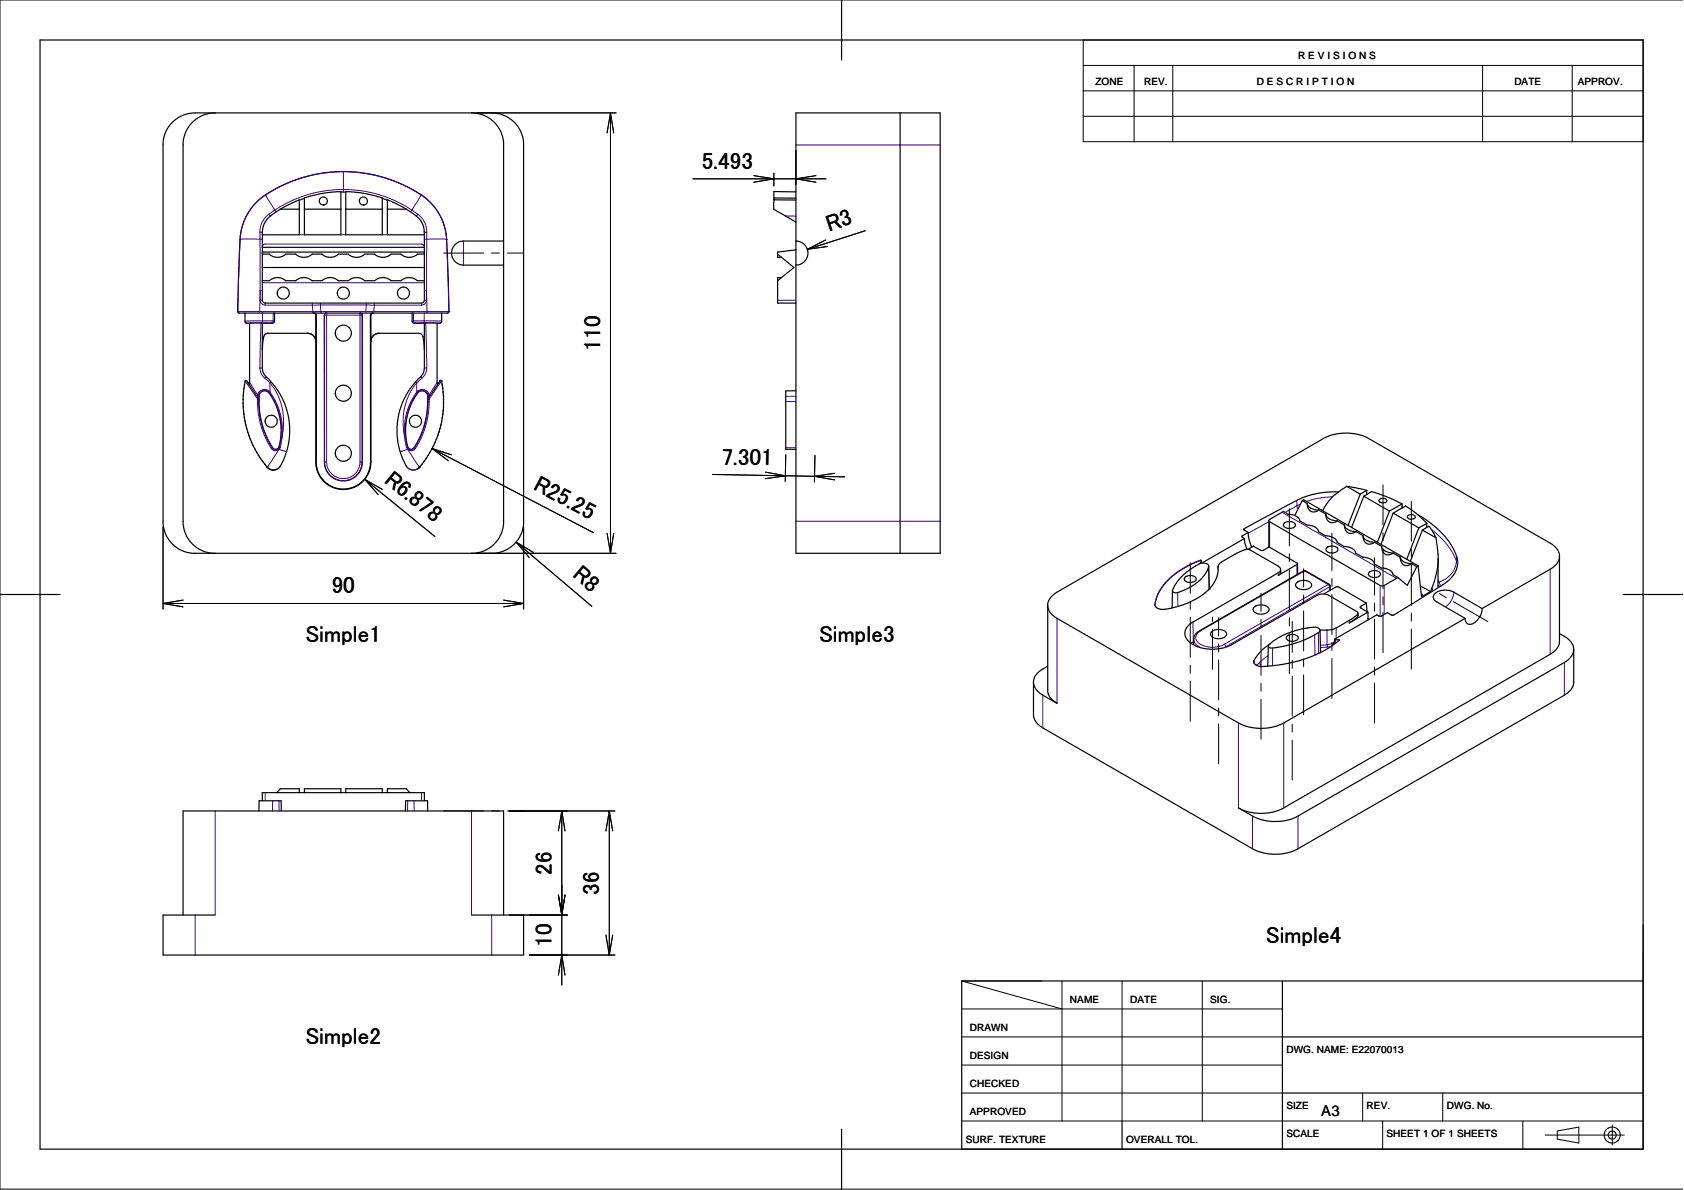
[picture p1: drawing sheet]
<svg xmlns="http://www.w3.org/2000/svg" width="420mm" height="297mm" viewBox="0 0 420 297" stroke-linecap="round" stroke-linejoin="round" font-family="sans-serif">
<g fill="none" stroke="#000" stroke-width=".25">
<path d="M270 16.3h139.6M270 10h139.6v25.3h-139.6zM282.7 16.3v19M292.4 16.3v19M369.6 16.3v19M391.9 16.3v19M419.5 0h-419.5v296.5h419.5M118.9 28.1h34.7M151.3 33.1l.9-5 .8 5M152.2 28.1v109.8M198.4 37.5v8.5M270 22.7h139.6"/>
<path d="M270 29h139.6M172.7 44.6h33.2M187.9 43.8l5 .8-5 .8M192.9 43.2v3.2M203.4 43.8l-5 .8 5 .8M205.8 59.8l-4.5 2.4 5-.7M215.7 57.5l-14.4 4.7M90.9 119.5l17.5 14.3M107.7 111.8l40.3 21M112.5 113.4l-4.8-1.6 4.1 3.1M177.6 118.3l33 .6M190.8 117.7l5 .9-5 .8"/>
<path d="M195.9 113.4l-.1 6.6M203.2 113.6l-.2 6.6M208.1 118l-5 .8 5 .8M40.6 131.4v20.5M95.3 122l-4.4-2.5 3.4 3.8M118.9 137.9h34.7M128.7 135.2l18.8 16M130.5 131.4v20.5M133 137.7l-4.3-2.5 3.2 3.8M151.3 133l.9 4.9 .8-4.9M40.6 150.5h89.9M45.6 149.6l-5 .9 5 .8"/>
<path d="M125.5 149.6l5 .9-5 .8M126.9 202.2h26.4M139.2 207.2l.8-5 .9 5M140 202.2v43.4M151 207.2l.9-5 .8 5M151.9 202.2v35.9M126.9 228.1h14.5M132 238.1h21.3M139.2 223.1l.8 5 .9-5M151 233.1l.9 5 .8-5M409.6 230.6v7M139.2 243.1l.8-5 .9 5"/>
<path d="M239.7 251.5h80M239.7 258.5h80M259.8 244.6h-20.1l25 6.9M264.7 244.6v34.9M279.7 244.6v34.9M299.7 244.6v34.9M239.7 279.5h169.9M239.7 265.5h80M239.7 272.5h80M339.7 272.5v7M344.7 279.5v7M359.7 272.5v7"/>
<path d="M379.6 279.5v7M385.2 283h19.7M388.2 282l5.4-1v4l-5.4-1zM401.9 280.5v5"/>
<circle cx="401.9" cy="283" r="2"/>
<circle cx="401.9" cy="283" r=".98"/>
</g>
<g fill="none" stroke="#000" stroke-width=".3">
<path d="M10 10h399.6v276.5h-399.6zM209.8 0v15M43 30.5l1.3-1.1 1.2-.6 1.4-.5 1.4-.2h74.7l1.6 .3 1.7 .6 1.1 .8 1.3 1.2 1.2 1.8 .6 2.6v95.4l-.3 1.6-.6 1.4-.8 1.1-1 1.1-2 1.3-2.5 .6h-75.5l-1.7-.3-1.3-.6-1.1-.7-1.3-1.3-1.1-1.7-.7-2.6v-95.2l.3-1.6 .5-1.1 .7-1.4zM53.6 28.1l-1.7 .2-1.4 .5-2.4 1.5-.8 .9-.9 1.6-.8 2.7v95l.3 1.6 .6 1.6 .9 1.3 .9 1 1.5 1 1.3 .6 2.5 .3M117.5 28.1l2.6 .5 2.4 1.2 1.7 1.9 .7 1.1 .5 1.7 .1 25.6M224.4 28.1v109.8M65.4 57.9v17a.72 .72 0 0 0 .7 .7l39.3-.1 .4-.6v-17M65.4 57.6v.3M69.9 52.2l-2.1 1.3-1.3 1.2-.8 1.5-.3 1.7M69.9 52.2l4.7-2.4v8.7h-9.2M69.9 52.2h4.7M75.9 49.4l4.2-1.1 4.9-.5v10.7h-9.1z"/>
<path d="M75.9 52.2h9.1M75.9 49.4l-1.3 .5M85 47.9h1.2M86.2 47.8l5 .5 4.1 1.1v9.1h-9.1zM86.2 52.2h9.1M95.3 49.4l1.3 .5M96.6 52.2h4.7M101.3 52.2l2 1.3 1.3 1.2 .9 1.5 .3 1.7M101.3 52.2l-4.7-2.4v8.7h9.2M105.7 57.6l.1 .3M192.9 49.8v1.4a1.14 1.14 0 0 0 .9 1.5l4.6 2.7M192.9 49.8l5.5 .1"/>
<path d="M192.9 49.4h5.5M192.9 49.4v.4M198.4 47.8h-5.5v1.6M61.1 78.1h49M61.1 78.1v2.2l.4 .3h.7M61.1 78.1h-1.6l-.2-.3 .4-15.1 .2-3.9 .4-2 .8-2.3 1.2-2.1 1.6-2 1.5-1.2 3-2 2.3-1.1 3.2-1.3 4-1.2 3.4-.6 3.4-.2 3.5 .1 3.4 .4 3.4 .7 3.1 1.1 4 1.7 2.6 1.5 1.8 1.4 2.1 2.3 1.8 3.3 .6 1.8 .3 2.1 .6 18.6-.2 .3h-1.6M65.4 70h1.8l.3-.3a3.1 3.1 0 0 1 3.7 .3h2.5l.4-.3a3.1 3.1 0 0 1 3.7 .3h2.5l.4-.3a3.1 3.1 0 0 1 3.6 .3h2.5l.5-.3a3.1 3.1 0 0 1 3.6 .3h2.5l.4-.3a3.1 3.1 0 0 1 3.7 .3h2.5l.4-.3a3.1 3.1 0 0 1 3.7 .3h1.7M65.4 63.4h1.7l1.4 .7a3.1 3.1 0 0 0 2.7-.7l2.7 .1a2.99 2.99 0 0 0 3.9-.1l2.6 .1a2.99 2.99 0 0 0 3.9-.1h2.5l.8 .5a3.1 3.1 0 0 0 3.3-.5h2.5l.8 .5a3.1 3.1 0 0 0 3.3-.5h2.5l.7 .5a3.1 3.1 0 0 0 3.4-.5h1.7M65.4 61.7h40.4M65.4 62.8h40.4M65.4 66.7h40.4M68.4 78.1v2.1l-.2 .3-2.8 .1"/>
<path d="M78.2 78.1l.5 .3 .1 37.9 .4 1.4 .6 1.2 1.8 1.8 2 1.1 1.9 .3 2.3-.4 2.2-1.2 1.3-1.5 .6-1 .4-1.4 .2-38.2 .5-.3M78.3 78.1h.3l.2 .5v37.3l.3 1.3 .6 1.3 1.4 1.8 1.8 1.1 2.2 .5 2.1-.1 1.2-.5 1.4-.9 .9-.8 .8-1.2 .8-2.2v-37.6l.2-.4 .3-.1M81.3 78.1l-.3 .1-.2 .4 .1 37.1 .6 1.8 1 1.3 1.1 .7 1.6 .4 1.4-.1 1.8-.8 1.5-1.8 .4-1.4v-37.2l-.1-.4-.4-.1M102.7 78.1v2.1l.3 .3 2.8 .1M110.1 78.1v2.2l-.4 .3h-.7M125.5 66.1v64.6l-.3 1.7-.6 1.4-.8 1.1-1 1.1-1.4 1-1.2 .5-1.3 .4h-1.4M125.5 60.1h-9.9a3 3 0 0 0-3 3 3 3 0 0 0 3 3h9.9M125.5 60.1v6M193.9 70v5.6h4.5M193.9 63.4v.8h.9M193.9 63.4l4 3.3-4 3.3M194.8 69.2h-.9v.8"/>
<path d="M198.4 60.1v-32h36v109.8h-36v-71.8M198.4 60.1v6M198.4 60.1h.2a3 3 0 0 1 2.8 3.1 3 3 0 0 1-3 2.9M198.4 62.3l-4.5 .5v.6M60.6 99.4v.3M60.7 98.5v.3M60.7 97.6v.2M60.8 96.7v.2M61 95.8v.2M61.1 95l.4-.1 .4 .6M61.1 95l-.4 3.3-.1 3.1 .8 5 1.7 4.7 1.6 2.8 1.9 2.6M61.1 95h.1"/>
<path d="M61.1 95v.1M61.3 94.8l-.1 .1M61.9 95.5l2.5 3.9M61.9 95.5h.1M62.2 80.6l3.2-.1v11.3a4.2 4.2 0 0 0 1.9 3.1l2.1 2.7 1.7 3.4 1 3.9 .1 3.5-.2 1.9-.6 2.6-1.6 3.5-.6 .5-.8 .3-1.1-.2-.7-.5M62.2 80.6v14.9h-.3M64.9 98a1.56 1.56 0 0 1 2.6 .7l1.4 2.6 .9 3.2 .3 3-.3 2.8a1.6 1.6 0 0 1-1.1 1.7 2.17 2.17 0 0 1-1.4-1.5l-1.5-3.3-.9-3.2-.3-2.9v-2.4zM76.7 83.1a2.02 2.02 0 0 1 2 2 2.02 2.02 0 0 0-2-2h-10a1.74 1.74 0 0 0-1.1 2l-.2 2M93 83.8l.5-.5 1-.2a2.02 2.02 0 0 0-2 2v-.6zM94.5 83.1h10l.5 .2 .3 .3 .2 .6 .3 2.9M104.2 97.9a1.4 1.4 0 0 1 1.5-.4 1.4 1.4 0 0 1 .9 1.3l-.1 3-.5 3.2-.8 2.6-1.4 3a1.7 1.7 0 0 1-1.5 1.4 2.68 2.68 0 0 1-1-2.5l-.2-3.2 .5-2.8 .7-2.2zM106.7 99.5h.1"/>
<path d="M106.8 99.4l-.1 .1M109 80.6l-3.2-.1-.1 11.5a4.5 4.5 0 0 1-1.9 3l-2.5 3.3-1.4 3.3-.8 3-.1 3.8 .7 4.1 1.6 3.8 .7 .6 .8 .3 1.2-.2 .6-.5M109 80.6v14.9h.3M109.3 95.5l-2.5 3.9M109.3 95.5h.1M109.8 94.8h.1M110.1 95l.4 3.1 .1 3.4-.8 4.9-.9 2.8-1.4 3.1-1.6 2.5-1.3 1.7M110.1 95l-.4-.1-.4 .6M110.1 95h.1M110.1 95v.1M110.2 95.8v.2M110.4 96.7v.2"/>
<path d="M110.4 97.6l.1 .2M110.5 98.5l.1 .3M110.6 99.4v.3M198.4 97.4l-2.5 .1v14.5h2.5M60.6 101.3l.1 .2M60.6 100.4v.2M60.7 102.2v.2M60.8 103.1v.2M60.9 104l.1 .3M61.1 104.9v.2M61.2 105.8l.1 .2M61.5 106.7v.2"/>
<path d="M61.7 107.6l.1 .2M62 108.4l.1 .3M62.3 109.3l.1 .2M62.7 110.2l.1 .2M63.1 111l.1 .2M63.5 111.8l.1 .2M63.9 112.6l.1 .2M64.4 113.4l.1 .2M64.9 114.2l.1 .2M65.4 115l.2 .1M66 115.7l.1 .1M66.6 116.4v.1"/>
<path d="M66.6 116.5h.1M67.1 116.9l.2 .1M67.3 117l.2 .1M67.8 117.2h.2M68.1 117.2h.2M68.8 117.1l-.2 .1M69 117l-.1 .1M69.5 116.7l-.2 .1M104.2 116.8l-.1 .1M104.4 116.7l-.1 .1M104.5 116.5l-.1 .1M104.6 116.5h.1"/>
<path d="M104.6 116.4v.1M105.2 115.7l-.1 .1M105.8 115l-.2 .1M106.3 114.2l-.1 .2M106.8 113.4l-.1 .2M107.3 112.6l-.2 .2M107.7 111.8l-.1 .2M108.1 111l-.1 .2M108.5 110.2l-.1 .2M108.8 109.3l-.1 .2M109.2 108.4l-.1 .3M109.5 107.6l-.1 .2"/>
<path d="M109.7 106.7l-.1 .2M109.9 105.8v.2M110.1 104.9v.2M110.3 104l-.1 .3M110.4 103.1v.2M110.5 102.2v.2M110.6 100.4v.2M110.6 101.3v.2M310.2 134.3l.2 1.4 .5 1.2M310.2 134.3l-10.5 6h-.3l.1-.6-1 .2-2.3 1.1-3.2 2-2 1.8-1.8 2.2-1.1 2.5-.2 1.3 .1 .5 .7 .4 .8 .2 2.4-.3 3.5-1 3.4-1.6 2.2-1.7 1.6-1.8 .8-1.9 .3-2.2M311.1 137l1.4-.8 1.8 1 .5 .1 1.6-.9 7.1 4.1-.1 .2-4.7 2.7 .5-.5v-.9M311.2 132.7l.2 1.7 .6 2"/>
<path d="M311.2 132.7l-1.6 .9v.3l.6 .4M316.3 129.8v6.6M316.3 129.6l3.6-2.1 1.3 .7 1.7 .4 .8 .6 .4 .7 1.7 1 1.9 .4 .7 .6 .3 .7 1.7 1h.8l1.3 .5 .7 .7 .2 .4 1.7 1.1h.9l1.1 .4 .6 .6 .3 .6 1.7 1 1.5 .3 .7 .3 .6 .6 .1 .5 1.7 1 .9 .1 1.2 .4 .7 .6 .2 .6 1.2 .7-3.4 2h-1l-27.6-15.9-.2-.2zM320.1 130.5h.1a1.82 1.82 0 0 1 2.7 .4 1.84 1.84 0 0 1-2.8 .4l-.2-.3zM324.6 124.8l.4-.2 28.5 16.5M324.6 124.8l-1.8 3.7M324.6 124.8l1.3 .7M325.9 125.5l.1 1 .7 .9 1 .2 1.1-.4M325.9 125.5l.2 .6 .5 .5 1 .4 1.2 .2M328.8 127.2l1.7 1M330.5 128.2l.4 1.4 .6 .6 1 .1 .9-.4M330.5 128.2l.3 .7 .7 .6 1.9 .4"/>
<path d="M330.7 136.6l.1-.1a1.77 1.77 0 0 1 2.7 .5 1.76 1.76 0 0 1-2.6 .5l-.3-.4zM333.4 129.9l1.7 1M333.7 122.6h-2.3l-3.1 .4-4 1.3-14.3 7.6 1.2 .8M335.1 130.9l.3 1.3 .6 .6 .9 .2 1.1-.5M335.1 130.9l.4 .7 .6 .5 1.9 .4M335.7 121.3l-3.6 2.7-1.1 1.3-1.3 2M335.7 121.3l5 1M335.7 121.3l3.4 1.9M338 132.5l1.8 1.1M339.1 123.2l-3 7.8M339.8 133.6l.2 1.2 .8 .8 .8 .1 1.1-.5M339.8 133.6l.2 .5 .6 .6 1 .4 1.1 .1"/>
<path d="M340 123.7l1.9-1.1 4.4 1.5 3.2 1.5M340 123.7l-3.1 7.8M340 123.7l6.4 3.7M340.7 122.3l-1.6 .9M340.7 122.3v1M342.7 135.2l1.7 1M343.8 124.5a1.15 1.15 0 0 1 1.9 .4 1.18 1.18 0 0 1-1.9-.2zM344.4 136.2l.2 1.1 .4 .6a1.79 1.79 0 0 0 2.3 0M344.4 136.2l.2 .5 .6 .6 1.1 .5 1 .1M346.4 127.4l-3 7.8M347.3 127.9l3.1-1.7 3.2 2.2 2.1 2.1M347.3 127.9l-3 7.8"/>
<path d="M347.3 127.9l6.4 3.7M347.3 137.9l1.7 1M349 138.9l.2 .5 .9 .7 1.9 .5M349 138.9l.2 1 .7 1 .9 .1 1.2-.4M349.5 125.6v1.1M349.5 125.6l-3.1 1.8M349.5 126.4l.3 .1M350.9 128.7a1.12 1.12 0 0 1 1.9 .3 1.16 1.16 0 0 1-2-.2zM353.4 128.3l2.3 1.4 2.8 2.2 2.3 2.6 1.8 2.9 .7 2.2v1.9l-.8 1.6-1.4 1.6-3.4 2.3-10.3 6.4h-.5l-1.1-.7-1.6 1-1-.4-10.4 6v.2h.9l.2 .1-3.2 2.3-4.6 2.1-3.7 1.1-3.9 .7-4.2 .4-1.4-.5-.3-.5v-.4l1.1-1.8 1.2-1.2 1.7-1.2M353.7 131.6l-3 7.8M354.6 132.2l1.6-1 1.7 2.9M354.6 132.2l-3 7.7"/>
<path d="M354.6 132.2l3.3 1.9M355.7 130.5v1M355.7 130.5l-2 1.1M357.9 134.1l.6 4.1v2.5l-.4 2.5-1.5 4.3M358.5 139.3v6.8M388.8 138.7v21.6l-.7 1.4-.9 1-67.8 39.1-3 .9-2.8 .1-2.5-.4-2.4-1 3.8 2.2 1.6 .7 1.7 .4h3.9l1.7-.3 1.8-.7 67.3-38.9 1-.9 .6-.9 .2-.8-.1-1.1-.6-1.1-.8-.8-2-1.3M0 148.2h15M261.2 150.9v21.7l.3 .9 .6 .8 1.4 1-4.3-2.5-.9-.9-.6-1.1v-1.3l.5-1.2 1-1 2-1.2M292.3 147.2l-.1 4.4M294.6 143.7l1.6-1.4 2.8-1.7a1.64 1.64 0 0 1 2.3 .6l-.9 2-1.6 1.8-2 1.3-2.5 1.2a1.32 1.32 0 0 1-2-.3l.7-1.5zM295.4 143.9h.1a1.77 1.77 0 0 1 2.7 .5 1.73 1.73 0 0 1-3-.1zM299.4 140.2v.2"/>
<path d="M301.3 141.2l.2 5.7M301.5 146.8h.1M302 157.5l1.2-.5h1.1a1.24 1.24 0 0 1 1.4 1.4h-.1a2.48 2.48 0 0 1-3.8-.2zM303.7 141.4v-.5l.5-.6 5.5-3a2.26 2.26 0 0 1 1.9-.2l7.1 4.1a.89 .89 0 0 1 .5 .8 .89 .89 0 0 1-.5 .8l-21.9 12.7-1 1-.4 .9 .1 1.1 .5 1.1 1.9 1.4 2.1 .7 2.7 .2 2.7-.5 1.6-.6 21.4-12.4a3.2 3.2 0 0 1 2.8 0l7.1 4.1 .3 .5-2 1.6-3.7 2.1-1.7 .4h-2.1l.1 5.6M303.7 141.3v.1M312.7 151.3l.9-.4 1-.1a1.36 1.36 0 0 1 1.7 1.5l-.4 .4-.7 .3h-1.5a1.05 1.05 0 0 1-1.1-.5 1.05 1.05 0 0 1 .1-1.2zM320.8 158.7a1.87 1.87 0 0 1 2.9 .3 1.78 1.78 0 0 1-3 .1zM323.2 145.3l.9-.5h1.4a1.13 1.13 0 0 1 1.1 .3 1.13 1.13 0 0 1 .2 1.2 2.64 2.64 0 0 1-3.8-.2v-.5zM323.5 140.6v2.5M330 148.1l3-1.7 .5-.1 7.1 4.1M331.6 147.2v-1.3l-.2-.2-6.2-3.5-26.4 15.2a2.68 2.68 0 0 0-1.2 1.9v1.5M332.7 159.4l-.2 .8-.5 .8"/>
<path d="M340.6 150.4l-1.5 .8v.2l1.9 1.2M340.6 150.4l.2 2.1M341 152.6l-4.6 2.7 2-1.5 .2-.9M341 152.6v2M341 154.2l.1 .3M341.2 142.8a1.77 1.77 0 0 1 2.9 .4 1.75 1.75 0 0 1-3-.1zM352 140.6l1.2 .7M353.2 141.3l-2.4 4.6-2.3-1.9M353.5 141.1l.9 7.7 2.2-1.3M353.5 141.1l-.3 .2M354.1 146.1l2.5 1.4M369.5 151.7l17.7-10.3 .9-.9 .6-1.2 .1-1.1-.6-1.3-1.6-1.4-45.7-26.4-1.9-.7-2.7-.4-3.2 .2-1.8 .5-1.3 .5-66.5 38.4-1.7 1.5-.6 1.4 .1 1.2 .4 1 1.8 1.5 45.4 26.1 2.3 .9 2.7 .4 3.1-.3 2.8-.9 45.4-26.2"/>
<path d="M369.5 151.7l-7.9-4.4-1.1-.2-1.1 .1-1.2 .4-.7 .6a1.28 1.28 0 0 0 .7 1.9l7 4.1M369.5 151.7l-.4 1.7-.7 1.1-1 .9-1 .3a1.21 1.21 0 0 1-1.2-1.5M404.6 148.2h14.9M297.6 160l-.7 .4M316.2 161.1l-.1 5M316.3 160.8l2.3-1.8 2.4-1.1 2.9-.9 3.2-.6a1.44 1.44 0 0 1 2 .9l-.3 .4-1.3 .7-3.3 1.5-3 1-3.1 .5a1.66 1.66 0 0 1-1.9-.3zM392.3 162v8.6l-.7 1.3-1.1 1.1-67.2 38.8-2.1 .8-2.4 .4-3.2-.2-2.8-.9-53.2-30.6-1.4-1.3-.5-1.2-.1-8.6M65.4 199.6v-2h40.4v2M69 197.6l.9-1h4.7v1M75.9 197.6v-1h9.1v1M86.2 197.6v-1h9.1v1M96.6 197.6v-1h4.7l.9 1"/>
<path d="M64.5 202.2l.1-2.6h5.5v2.6M101.1 202.2v-2.6h5.5v2.6M45.6 228.1v-25.9h79.9v25.9M53.6 228.1h-13v10h89.9v-10h-13M319.7 244.6v41.9M319.7 258.5h89.9M409.6 244.6h-169.9v41.9M279.7 279.5v7M319.7 272.5h89.9M209.8 281.5v15"/>
<circle cx="80.6" cy="50.1" r=".99"/>
<circle cx="90.6" cy="50.1" r=".99"/>
<circle cx="70.6" cy="73.1" r="1.5"/>
<circle cx="85.6" cy="73.1" r="1.5"/>
<circle cx="100.6" cy="73.1" r="1.5"/>
<circle cx="85.6" cy="83.1" r="2"/>
<circle cx="85.6" cy="98" r="2.01"/>
<circle cx="67.6" cy="105" r="1.5"/>
<circle cx="85.6" cy="113" r="2.01"/>
<circle cx="103.6" cy="105" r="1.5"/>
</g>
<g fill="none" stroke="#400080" stroke-width=".25">
<path d="M198.4 36.1h36M59.9 59.7l-.6 17.9M59.9 59.7h.1M64.8 59.6v12.8M64.8 59.6l.6 .1M64.8 57.9v1.7M64.8 59.6l-4.9 .1M64.8 57.9h.6M66.2 48.6l2.3 3.8M66.2 48.6l-2.5 2.1-2.1 2.8-1.2 2.9-.5 3.3M66.2 48.6h.1M67 53.4l-.8 .8-.9 1.2-.4 1.4-.1 1.1"/>
<path d="M67 53.4l.4 .5M68.5 52.4l-1.5 1M68.5 52.4l.3 .4M74.6 58.5h1.3M85 58.5h1.2M85.6 47.2l5 .4 4 1 4.6 1.8 3.5 2M85.6 42.8v4.4M85.6 47.2l-4.4 .3-4.4 1-3.9 1.5-4.4 2.4M85.6 42.8l-3.2 .1-2.9 .4-4.6 1.2-4.5 1.7-4.2 2.4M85.6 42.8l3.2 .1 2.9 .4 4.6 1.2 4.5 1.7 4.2 2.4M85.6 47.2v.7M95.3 58.5h1.3"/>
<path d="M102.7 52.4l-.3 .4M102.7 52.4l1.5 1M104.2 53.4l.9 .9 .8 1.1 .4 1.4 .1 1.1M104.2 53.4l-.4 .5M105 48.6l-2.3 3.8M105 48.6l2.5 2.1 2.1 2.8 1.2 2.9 .5 3.3M105 48.6h.1M106.4 57.9v1.7M106.4 59.6l-.6 .1M106.4 59.6l4.9 .1M106.4 57.9h-.6M106.4 59.6l-.1 12.8"/>
<path d="M111.3 59.7h.1M111.3 59.7l.6 17.9M195.8 53.8l2.6 .1M59.3 77.6h.1M59.3 77.6v.3l.4 .2M59.3 77.6l5.5 .1M64.8 77.7v.4M64.8 77.7h13.2M64.8 72.4h.6M64.8 72.4v2.4M64.8 72.4v5.3M64.8 74.8h.6"/>
<path d="M64.8 74.8l.4 .9 .9 .4M65.4 61.7a.73 .73 0 0 1 .7-.8h39a.73 .73 0 0 1 .7 .8M65.4 70.5h40.4M65.4 78.1v1.9M66.1 76.1h11.8M66.1 75.6v.5M68.1 78.1v1.9M77.9 76.1l.1 1.6M77.9 75.6v.5M78 77.7v.4M78 77.7h2M78.7 78.6h.1"/>
<path d="M79.9 75.6v.4M79.9 76h11.4M79.9 76l.1 1.7M79.9 76l-2 .1M80 77.7h11.2M80 77.7v.4M80.8 78.6h.1M80.9 78.6l.2-.4 .3-.1v.5M80.9 78.6h.5M80.9 78.6v36.6M81.4 78.6h8.4M81.4 78.6v36.6"/>
<path d="M89.8 78.6v-.5l.3 .1 .2 .4M89.8 78.6h.5M89.8 78.6v36.6M90.3 78.6h.1M90.3 78.6v36.6M91.2 77.7h2M91.2 77.7v.4M91.3 76l-.1 1.7M91.3 75.6v.4M91.3 76l2 .1M92.3 78.6h.2M93.2 77.7h13.3"/>
<path d="M93.2 77.7l-.1 .4M93.3 75.6v.5M93.3 76.1h11.8M93.3 76.1l-.1 1.6M103.1 78.1v1.9M105.1 75.6v.5M105.7 78.1v1.9M105.8 72.4h.5M105.8 74.8h.5M106.3 72.4v2.4M106.3 74.8l-.3 .9-.9 .4M106.3 72.4l.2 5.3"/>
<path d="M106.5 77.7l-.1 .4M111.9 77.6h.1M111.9 77.6l-.4 .5M111.9 77.6l-5.4 .1M115.6 60.1v6M193.9 74.8h4.5M61.5 94.9l-.4 .1 3.1 4.5M62.2 95.4l2 3.1M64.2 99.5h.3M64.2 98.5l.1 .3M64.2 99.5v.6M64.2 98.5h.3"/>
<path d="M64.3 98.8h.2M64.3 98.8l.1 .6M64.4 99.4l-.2 .1M64.4 99.4l.1 .1M64.5 98.8v.7M64.5 99.5v.6M64.5 99.5h.1M64.5 98.8h.1M64.5 98.5v.3M64.8 91.8h.6M64.8 91.8l.2 1.1 1 1.4M65.1 80.5l-.3 11.3"/>
<path d="M65.4 80h2.7M65.4 80l-4.3 .1M65.4 80l.2 .5M65.6 80.5h2M65.6 80.5l-4 .1M66 94.3l1.3 1.2M66.4 94l-.4 .3M67.1 97.8l-.7-.4h-.9l-.6 .3-.4 .8M67.1 97.8l.1 .2M67.2 98l1.6 2.7 .9 2.6 .5 2.8-.1 3M67.2 98h-.1M67.3 97.7l-.6-.5-1.1-.1-.8 .4-.6 1"/>
<path d="M67.3 95.5l.2 .2a15.7 15.7 0 0 1 2.8 13.4M67.3 97.7l-.2 .1M67.3 95.5v2.2M67.3 97.7l.1 .1M67.4 97.8l-.2 .2M67.4 97.8l1.8 3.3 .8 2.5 .4 2.6-.1 2.9M67.6 95.2l-.3 .3M67.6 80.5l.3 .1M68.1 80v.3l-.5 .2M68.1 80l.3 .1M78.7 85.1h.1M92.5 85.1h.1"/>
<path d="M103.1 80v.3l.5 .2M103.1 80h2.6M103.1 80l-.4 .1M103.6 95.2l.3 .3M103.6 80.5l-.4 .1M103.8 97.8l-1.2 2.1-1.3 3.3-.5 3.1 .1 2.8M103.8 97.8l.2 .2M103.9 97.7l.9-.5h.9l.9 .5 .4 .8M103.9 97.7l.2 .1M103.9 95.5l-.2 .2a16 16 0 0 0-2.8 13.4M103.9 95.5v2.2M103.9 97.7l-.1 .1"/>
<path d="M104 98l-1.6 2.7-.9 2.6-.5 2.8 .1 3M104 98h.1M104.1 97.8l.7-.4h.9l.6 .3 .4 .8M104.1 97.8l-.1 .2M104.8 94l.4 .3M105.2 94.3l-1.3 1.2M105.6 80.5l4 .1M105.6 80.5h-2M105.7 80l4.4 .1M105.7 80l-.1 .5M105.8 91.8h.6M106.1 80.5l.3 11.3"/>
<path d="M106.4 91.8l-.3 1.3-.9 1.2M106.6 98.8h.1M106.7 98.5v.3M106.7 99.5h.3M106.7 98.8v.7M106.7 99.5v.6M106.9 98.8l-.1 .6 .2 .1M106.9 98.8h-.2M107 99.5v.6M107 98.5l-.1 .3M107 98.5h-.3M109 95.4l-2 3.1"/>
<path d="M109.8 94.8l-.1 .1M109.9 94.8l.2 .2-3.1 4.5M195.9 98.8h2.5M64.2 100.1h.3M64.2 100.1l.2 2.9 .7 3.5 1.1 2.8 1.4 2.5M64.5 100.1l.1 2.9 .8 3.3 1.1 3 1.3 2.4M64.5 100.1h.1M67.2 116.9l.1 .1M67.5 117.1l.6 .1M67.6 111.8l.9 .6 1-.4M67.8 111.7l.6 .4h.6l.4-.2M67.8 111.7l-.2 .1"/>
<path d="M68 111.6l-.2 .1M68.6 117.2h-.3M68.8 117.1h.1M69.3 116.8l-.3 .2M69.4 111.9h.1M69.4 111.9l.1 .1M69.5 112l-2.6 4.1a.41 .41 0 0 0-.2 .5 .41 .41 0 0 0 .4 .3M69.5 112h.1M69.5 112l1.9 .6M69.5 111.4h.2M69.7 111.4l-.3 .5M69.7 111.4h.2"/>
<path d="M69.9 111.4l-.4 .6M69.9 116.1l-.4 .6M70.1 109.1l-.4 2.3M70.1 109.1h.2M70.3 109.1l-.4 2.3M78.7 115.2h.1M80.9 115.2h.1M80.9 115.2h.5M80.9 115.2l.4 1.8 1 1.5 1.1 .8 1.7 .5 1.5-.1 1.1-.3 1-.7 .7-.8 .6-1.2 .3-1.5M81.4 115.2l.2 1.3 .7 1.2 1.2 1.1 1.6 .5 1.6-.1 1.7-.9 1-1.4 .4-1.7M89.8 115.2h.5M90.3 115.2h.1"/>
<path d="M92.4 115.2h.1M100.9 109.1l.4 2.3M100.9 109.1h.2M101.1 109.1l.4 2.3M101.3 116.1l.4 .6 .9 .5h.9l.6-.3M101.3 111.4l.3 .6M101.5 111.4l.3 .5M101.5 111.4h-.2M101.6 112l-1.9 .6M101.6 112h.1M101.6 111.4h-.1M101.7 112l2.8 4.6"/>
<path d="M101.8 111.9l-.1 .1M101.8 111.9l-.2 .1M101.8 111.9h.1M103.2 111.6l.1 .1M103.3 111.7l.2 .1M103.3 111.7l-.6 .4h-.5l-.4-.2M103.5 111.8l-.8 .6-1-.4M104.3 116.8h-.1M104.4 116.6l-.1 .1M106.6 100.1h.1M106.7 100.1h.3M106.7 100.1l-.2 2.9-.6 3.2-1.3 3.3-1.3 2.2"/>
<path d="M107 100.1l-.2 2.6-.7 3.6-1.2 3-1.4 2.5M195.9 100.1h2.5M195.9 111.6h2.5M198.4 130h36M299.2 139.8v.7M299.2 139.8h.3M299.2 139.8l-4 1.8-3.6 2.6-1.4 1.6-1.3 1.8-.6 1.6-.4 1.6M299.2 139.7v.1M309.7 133.6v.4M310.2 131.8v.4M316.3 130.1l-5.1 2.8M316.5 130.1v6.4"/>
<path d="M319.6 127.7l28.5 16.5M323.3 124.8v1.3M323.3 126.1l-2.9 1.7M323.3 126.1l.2 1M324.2 125.6l-.9 .5M332.2 123.9l-3.5 .3-3 .8M355.7 131.2l.3 .2M356.8 132l2.1 1.8 1.8 1.9 1.5 2.2 .9 2M363.1 139.9l-.2 1.1-.9 1.8-1.7 1.6-1.5 .7M363.1 139.9l.2 1.1M363.1 138.6v1.3M263.5 154.2v21.1"/>
<path d="M287.9 150.8v.1M287.9 150.8h.1M287.9 150.7v.1M293.6 147.8v3.4M297.4 155.1l.1 4.9M297.6 159.3l.5 1.3 1.3 .9M299 157.3h.3M299.3 157.3l-.9 .7-.3 .9 .4 1.1 .5 .5 1.3 .6 1.4 .3 2-.2 1.5-.6M299.7 140.3v.1M301.3 141.3l.1 5.6M303.7 141.4v.8M318.7 142.8v.6"/>
<path d="M323.3 140.8v2.4M325 142.3h.2M325.2 142.3l5.9 3.4M325.2 142.3l-25.9 15M325.4 142.3h-.2M327.7 158.3l.1 5M328.7 157.7v5.2M330.8 157.1v3.6M331.1 145.7l.3 .6M331.1 145.7l-25.9 14.9M331.4 145.7h-.3M331.4 146.3v.9"/>
<path d="M331.4 146.3l-25.8 15M331.6 146.1l-.2 .2M332.9 159.5l-.2 1.1M333.1 156.6v2.6M333.6 159.5l.3 .1M333.6 159.5v.3M333.6 159.5h.1M336.4 154.7v.6M338.4 153.2v.6M339.2 151.2l.1 .4M341.1 154.3l.2 .1M344.1 146v7.7"/>
<path d="M345.1 146v7.2M354.3 148a.37 .37 0 0 1 .3 .4 .37 .37 0 0 1-.2 .4M357 146.4v1.1M358.5 146.1l-.1 .5M358.5 145.9l.6 .2M358.5 144.5l.3 .6M358.8 145.1l.3 1M358.8 145.1l-.3 .1M359.1 146.1h.1M362.4 147.6v.7l-.5 1.3-.5 .8-1.1 .9M386.4 141.9v21.2M260 173.3v8.2"/>
<path d="M305.2 160.6l.4 .7M305.6 161.3v.1M305.6 161.3l-.5 .2M312.6 164.7l-.1 .3M312.6 164.7l.1 .8M312.6 164.7h.1M314.1 165.1l-.9 .7M314.1 165.1l.3 1.1M316.1 163.5l-2 1.6M317.2 161.6v4.4M329.3 162.6l-.3 .2M330.8 160.7l-1.6 .2"/>
<path d="M330.8 160.7l.1 .6M330.9 161.3l-1.7 .1M331.9 161.1l-1 .2M332.5 160.1l-1.7 .6M390 165.2v8.1M66.1 197.6v2M68 199.6l-.1 2.6M69.5 199.6l.1 2.6M101.6 199.6v2.6M103.2 199.6v2.6M105.1 197.6v2M308.7 180.3v21.1"/>
<path d="M320 180.3v21.1M53.6 202.2v25.9M117.5 202.2v25.9M312.2 203.5v8.1M323.6 203.5v8.1M48.6 228.1v10M122.6 228.1v10"/>
</g>
<g fill="none" stroke="#000" stroke-width=".25" stroke-dasharray="10 2 2 2">
<path d="M110.6 63.1h19.9M370.9 155l-14.1-8.2M296.7 179.8v-39.5M302.3 166.9v-13.1M321.4 168v-41.2M325 178.2v-36.4M332 174.1v-41.2M344.8 162.7v-42M351.8 166.8v-42M303.8 190.4v-36.4M314.4 184.3v-36.4M322.1 194.5v-39.6"/>
<path d="M342.7 180.3v-41.3M110.6 202.2h19.9"/>
</g>
<g font-size="5.8">
<text x="174.9" y="42.1">5.493</text>
<text x="206.6" y="57.8" transform="rotate(-18 206.6 57.8)">R3</text>
<text x="149.7" y="87.4" transform="rotate(-90 149.7 87.4)">110</text>
<text x="179.9" y="115.8" transform="rotate(1 179.9 115.8)">7.301</text>
<text x="95.6" y="120.1" transform="rotate(39 95.6 120.1)">R6.878</text>
<text x="132.6" y="122" transform="rotate(28 132.6 122)">R25.25</text>
<text x="142.5" y="143.6" transform="rotate(40 142.5 143.6)">R8</text>
<text x="82.7" y="148">90</text>
<text x="137.6" y="218.1" transform="rotate(-90 137.6 218.1)">26</text>
<text x="149.4" y="223.1" transform="rotate(-90 149.4 223.1)">36</text>
<text x="137.6" y="236" transform="rotate(-90 137.6 236)">10</text>
</g>
<g font-size="5.7">
<text x="76.1" y="160">Simple1</text>
<text x="204.2" y="160">Simple3</text>
<text x="315.5" y="235">Simple4</text>
<text x="76.1" y="260.2">Simple2</text>
</g>
<text font-size="3.7" x="329.4" y="278.3">A3</text>
<g font-size="2.5">
<text x="323.7" y="14.7">R E V I S I O N S</text>
<text x="273.1" y="21.1">ZONE</text>
<text x="285.2" y="21.1">REV.</text>
<text x="313.3" y="21.1">D E S C R I P T I O N</text>
<text x="377.5" y="21.1">DATE</text>
<text x="393.3" y="21.1">APPROV.</text>
<text x="266.7" y="250.1">NAME</text>
<text x="281.8" y="250.1">DATE</text>
<text x="301.7" y="250.1">SIG.</text>
<text x="241.8" y="257.1">DRAWN</text>
<text x="320.7" y="262.5">DWG. NAME: E22070013</text>
<text x="241.8" y="264.1">DESIGN</text>
<text x="241.8" y="271.1">CHECKED</text>
<text x="241.8" y="278.1">APPROVED</text>
<text x="320.7" y="276.5">SIZE</text>
<text x="340.7" y="276.5">REV.</text>
<text x="360.7" y="276.5">DWG. No.</text>
<text x="240.8" y="285.1">SURF. TEXTURE</text>
<text x="280.7" y="285.1">OVERALL TOL.</text>
<text x="320.7" y="283.5">SCALE</text>
<text x="345.7" y="283.5">SHEET 1 OF 1 SHEETS</text>
</g>
</svg>
